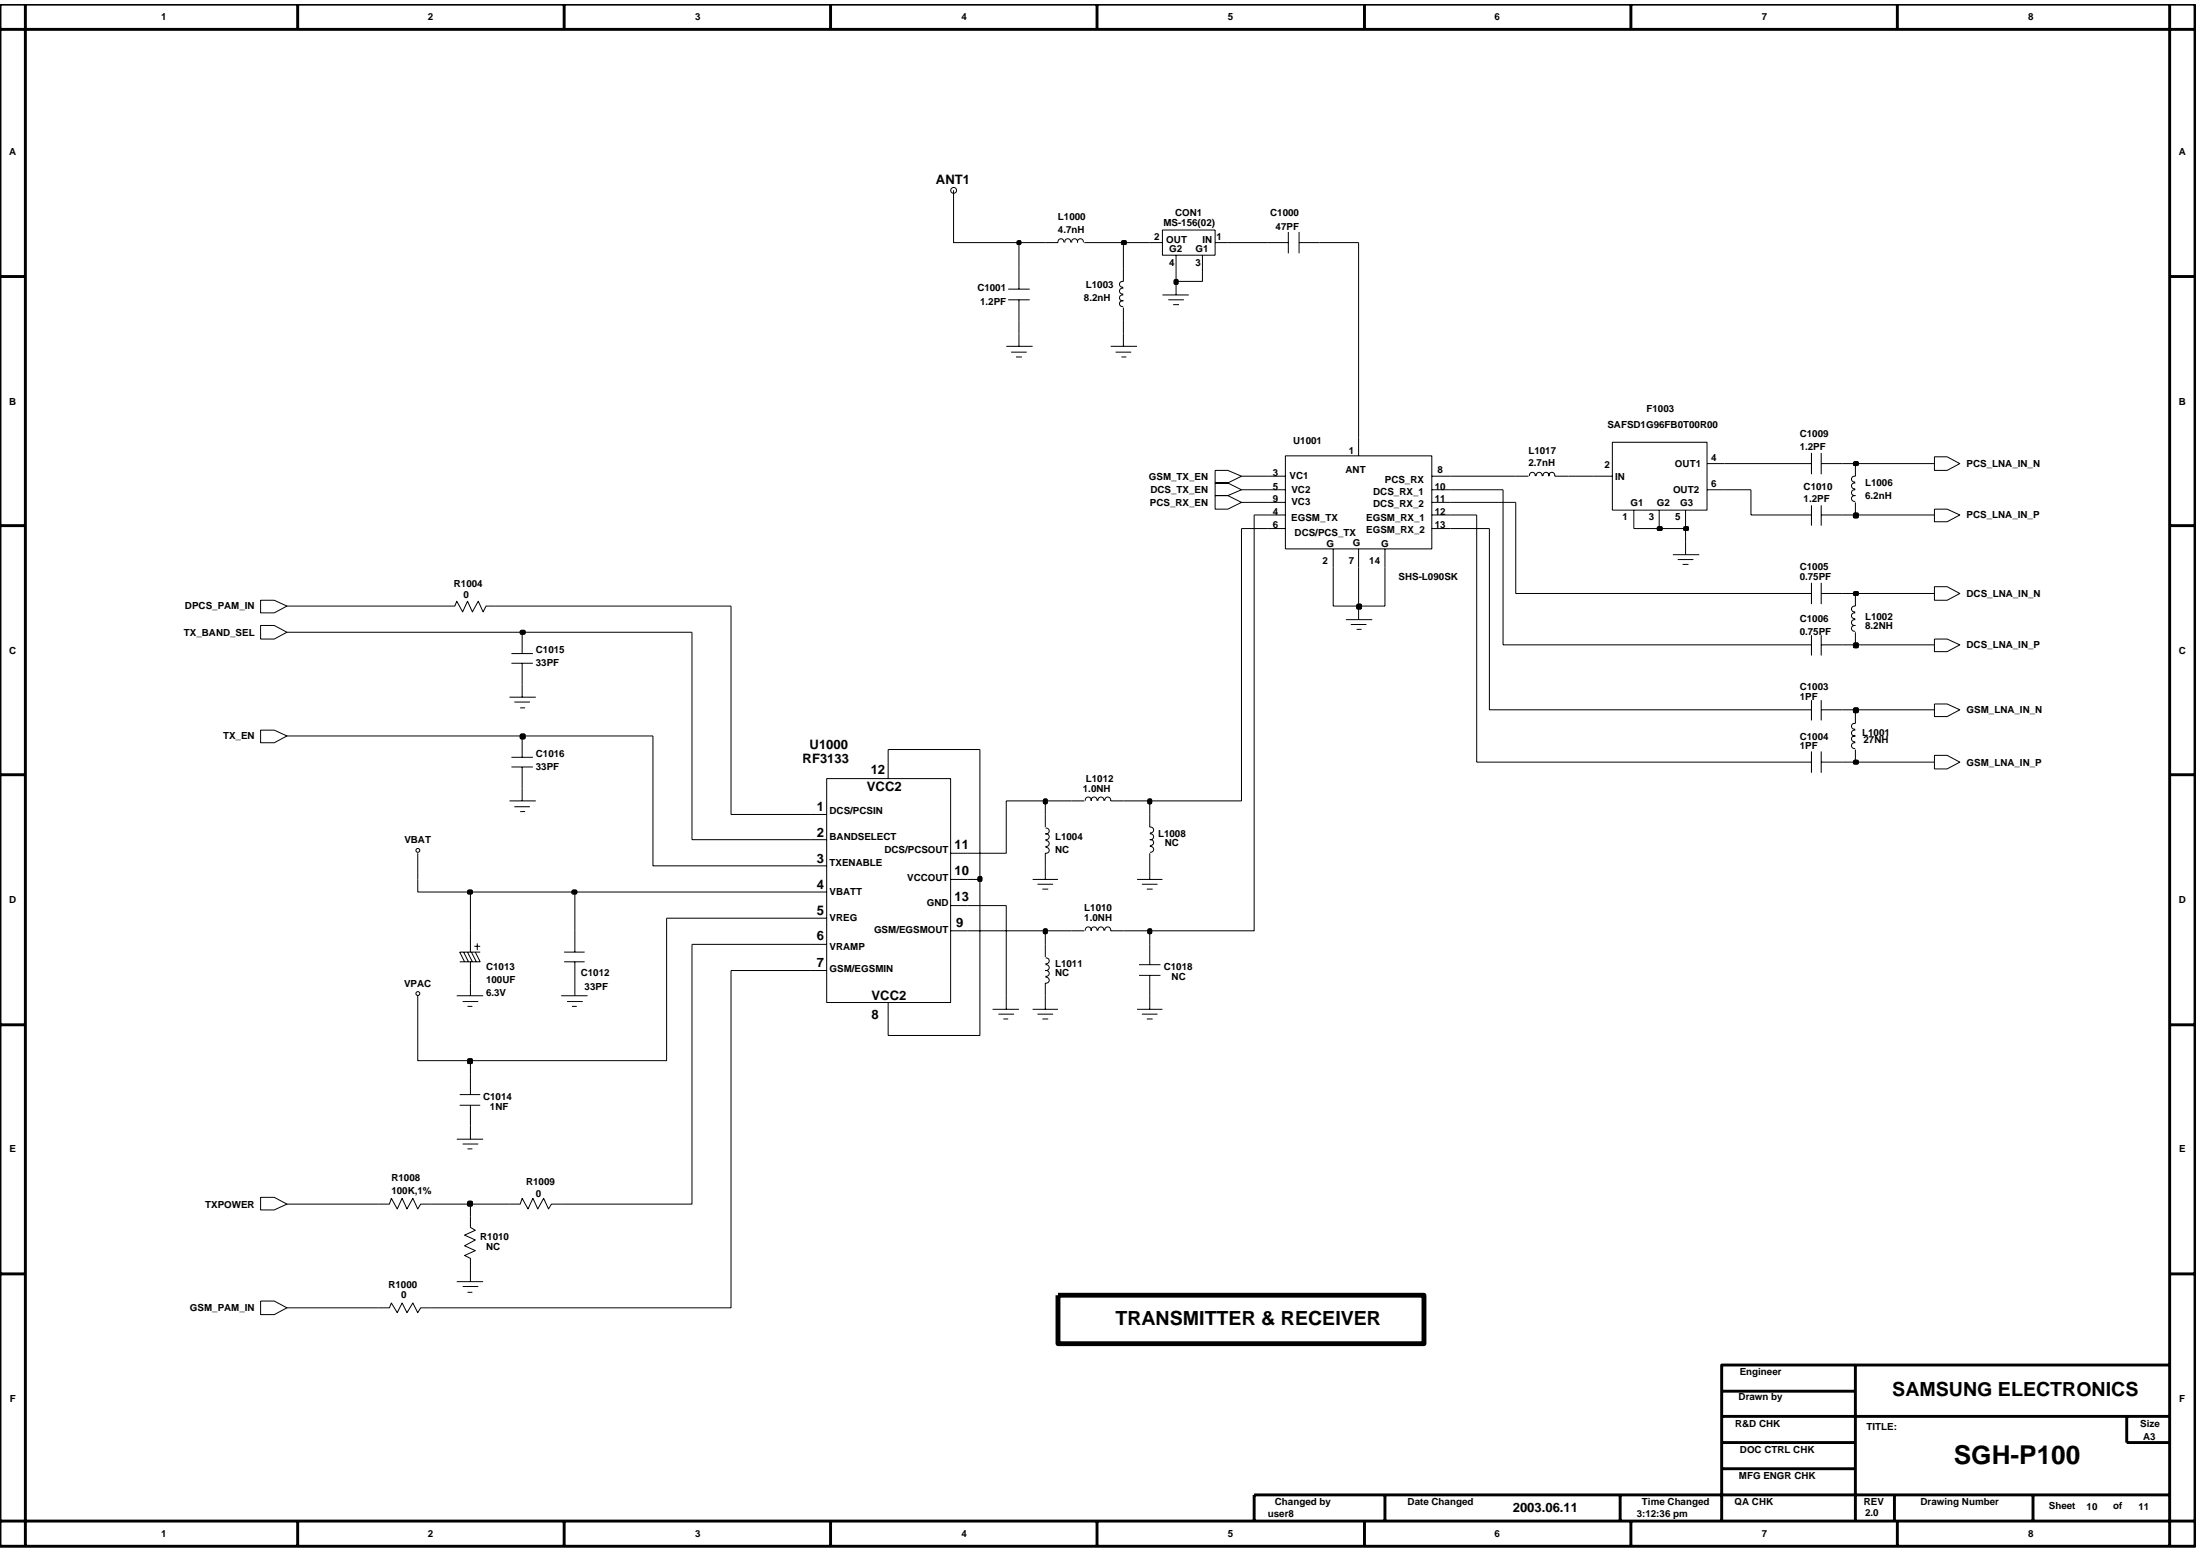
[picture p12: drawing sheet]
<svg xmlns="http://www.w3.org/2000/svg" width="192mm" height="135mm" viewBox="0 0 192 135" stroke-linecap="round" stroke-linejoin="round" font-family="sans-serif">
<g fill="none" stroke="#000" stroke-width=".09">
<path d="M87.8 30.2h2.3M87.9 25.2h1.9M87.9 26.2h1.9M88.2 30.7h1.4M88.6 31.1h.5M88.9 23.4v1.8M88.9 26.2v1.7M88.9 29.1v1.1M91.2 21.2h1.1M92.8 21.1l-.1-.2-.2-.1-.1 .1-.1 .3M93.4 21.1l-.1-.2-.2-.1-.1 .1-.1 .3M94 21.2l-.1-.3-.2-.1-.1 .1-.1 .3"/>
<path d="M94.5 21.1l-.1-.2-.2-.1-.1 .1-.1 .3M94.6 21.2h1.1M96.9 30.2h2.3M97.3 30.7h1.4M97.8 31.1h.5M98 26.2l-.3 .1v.2v.2h.3M98 25.1l-.3 .1v.2v.2h.3M98 25.7l-.3 .1v.2v.2h.3M98 24.6h-.3v.2v.2h.3M98 23.4v1.1M98 26.8v1.1M98 29.1v1.1"/>
<path d="M100.3 21.2h1.1M101.4 20.1h4.6v2.2h-4.6zM101.4 25.7h2.3M101.9 26.2h1.4M102.3 26.6h.5M102.6 22.3v1.1M102.6 24.5v1.2M104.9 22.3v1.2M106 21.2h1.1M110.6 21.2h1.8M112.1 39.8h12.8v8.1h-12.8zM112.4 20.2v1.9"/>
<path d="M113.3 21.2h1.8M113.3 20.2v1.9M118.5 38.2v1.6M140.6 38.6h8.3v5.9h-8.3zM158 39.5v1.9M158.9 39.5v1.9M168.7 39.8h1.2l1.1 .6-1.1 .6h-1.2zM22.7 52.4h1.2l1.1 .5-1.1 .6h-1.2zM22.7 54.6h1.2l1.1 .5-1.1 .6h-1.2zM38.7 52.9h1l.1-.5 .6 1 .4-1 .4 1 .5-1 .4 1 .3-.5h.9M44.6 57.9h1.9M44.6 57h1.9"/>
<path d="M45.5 55.1v1.9M45.5 57.9v2.9M106 41h1.1l1.2 .5-1.2 .6h-1.1zM106 42.1h1.1l1.2 .6-1.2 .5h-1.1zM106 43.2h1.1l1.2 .6-1.2 .6h-1.1zM110.6 44.9h1.5M110.6 41.5h1.5M110.6 42.7h1.5M110.6 43.8h1.5M110.6 46.1h1.5M116.3 47.9v1.6M117.4 54.1h2.3"/>
<path d="M117.8 54.5h1.4M118.3 54.9h.5M118.5 47.9v1.6M118.5 52.9v1.2M120.8 47.9v1.6M124.9 44.9h1.6M124.9 41.5h1.6M124.9 42.7h1.6M124.9 43.8h1.6M124.9 46.1h1.6M132.2 41.5h1.1M133.4 41.5l.1-.2 .2-.1 .1 .1 .1 .2"/>
<path d="M134 41.5l.1-.2 .2-.1 .1 .1 .1 .2M134.6 41.5l.1-.2 .2-.1 .1 .1 .1 .2M135.6 41.5v-.2l-.2-.1-.2 .1-.1 .2M135.6 41.5h1.2M139 41.5h1.6M142.5 44.5v1.6M144.7 44.5v1.6M145.9 48.4h2.3M146.4 48.8h1.3M146.8 49.2h.5M147 44.5v1.6M147 47.2v1.2"/>
<path d="M148.9 40.4h1.5M148.9 42.7h1.5M156.1 44.9h1.9M156.1 40.4h1.9M156.1 51.8h1.9M156.1 56.2h1.9M158 44.1v1.7M158 50.8v1.9M158 55.4v1.8M158.9 44.1v1.7M158.9 50.8v1.9M158.9 55.4v1.8"/>
<path d="M158.9 44.9h1.8M158.9 40.4h1.8M158.9 51.8h1.8M158.9 56.2h1.8M161.8 54.6h-.2l-.1 .2 .1 .2 .2 .1M161.8 53.5h-.2l-.1 .2 .1 .2 .2 .1M161.8 54.1h-.2l-.1 .2 .1 .2h.2M161.8 52.9h-.2l-.1 .2 .1 .2 .2 .1M161.8 43.2l-.2 .1-.1 .2 .1 .2h.2M161.8 42.1l-.2 .1-.1 .2 .1 .2h.2M161.8 42.7l-.2 .1-.1 .2 .1 .2h.2M161.8 40.4v1.2h-.2l-.1 .2 .1 .2h.2"/>
<path d="M161.8 43.8v1.1M161.8 51.8v1.1M161.8 55.1v1.1M168.7 55.7h1.2l1.1 .5-1.1 .6h-1.2zM168.7 51.2h1.2l1.1 .6-1.1 .6h-1.2zM168.7 44.4h1.2l1.1 .5-1.1 .6h-1.2zM22.7 63.7h1.2l1.1 .5-1.1 .6h-1.2zM36.4 74.4v2.3M44.4 69.9h2.3M44.4 60.8h2.3M44.6 66.9h1.9M44.6 66.1h1.9"/>
<path d="M44.9 70.4h1.3M44.9 61.2h1.3M45.4 70.8h.4M45.4 61.7h.4M45.5 64.2v1.9M45.5 66.9v3M70.7 77.8h1.4M70.7 75.5h1.4M70.7 73.2h1.4M70.7 71h1.4M72.1 67.9h10.8v19.5h-10.8zM77.5 66.5v1.4"/>
<path d="M82.9 76.7h1.5M82.9 74.4h1.5M82.9 79h1.5M90.1 76.7h2.2M90.5 77.1h1.4M90.9 77.6h.5M91.2 71v1.1M91.2 74.4v2.3M91.2 72.7l.2 .1 .1 .2-.1 .2h-.2M91.2 72.2l.2 .1 .1 .2-.1 .2h-.2M91.2 73.3l.2 .1 .1 .2-.1 .2h-.2M91.2 73.9l.2 .1 .1 .2-.1 .2h-.2"/>
<path d="M93.5 69.9h1.1M94.7 69.8v-.2l.2-.1 .2 .1 .1 .3M95.7 69.9l-.1-.3-.2-.1-.1 .1-.1 .3M95.8 69.8l.1-.2 .1-.1 .2 .1 .1 .3M96.4 69.8l.1-.2 .1-.1 .2 .1 .1 .3M96.9 69.9h1.1M99.2 76.7h2.2M99.6 77.1h1.4M100 77.6h.5M100.3 71v1.2h.3v.2v.2h-.3M100.3 74.4v2.3M100.3 73.8l.3 .1v.2v.2h-.3"/>
<path d="M100.3 72.7l.3 .1v.2v.2h-.3M100.3 73.3h.3v.2v.2h-.3M156.1 61.9h1.9M156.1 66.5h1.9M158 61.1v1.7M158 65.5v1.9M158.9 61.9h1.8M158.9 61.1v1.7M158.9 65.5v1.9M158.9 66.5h1.8M161.8 64.8l-.2 .1-.1 .1 .1 .2 .2 .1M161.8 63.7l-.2 .1-.1 .1 .1 .2 .2 .1"/>
<path d="M161.8 64.2l-.2 .1-.1 .1 .1 .2 .2 .1M161.8 63.1l-.2 .1-.1 .2 .1 .1 .2 .1M161.8 61.9v1.2M161.8 65.4v1.1M168.7 65.9h1.2l1.1 .6-1.1 .6h-1.2zM168.7 61.4h1.2l1.1 .5-1.1 .6h-1.2zM36.4 86.9v2.2M39.8 99.4h2.3M39.8 86.9h2.3M40.1 96.4h1.8M40.1 95.5h1.8M40.4 99.8h1.3"/>
<path d="M40.4 87.4h1.3M40.4 83l.5 .9M40.8 87.8h.4M40.8 83l.4 .9M41 81.2v1.8M41 83.9v3M41 93.7v1.8M41 96.4v3M41.1 83l.4 .9M41.4 82.5h.5M41.5 83l.4 .9h-1.8M41.6 82.3v.6"/>
<path d="M41.9 83h-1.8l.4 .9M49 86.9h2.3M49.2 83.9h1.8M49.2 83h1.8M49.5 87.4h1.3M49.9 87.8h.4M50.1 81.2v1.8M50.1 83.9v3M63.8 84.7v29.4h-27.1l-.3 .4-.4-.8-.5 .8-.4-.8-.4 .8-.6-.8-.1 .4h-9M70.7 84.7h1.4M70.7 82.4h1.4M70.7 80.1h1.4"/>
<path d="M77.5 87.4v1.7M82.9 81.2h1.5M86.6 88h2.3M87.1 88.5h1.4M87.5 88.9h.4M87.8 86.9v1.1M90.1 88h2.2M90.5 88.5h1.4M90.9 88.9h.5M91.2 82.4v1.1M91.2 85.8v2.2M91.2 84.7h.2l.1 .2-.1 .2-.2 .1"/>
<path d="M91.2 83.6h.2l.1 .2-.1 .2-.2 .1M91.2 84.2h.2l.1 .2-.1 .2h-.2M91.2 85.3h.2l.1 .2-.1 .2h-.2M93.5 81.2h1.1M94.7 81.2v-.3h.2h.2l.1 .3M95.7 81.2l-.1-.3h-.2h-.1l-.1 .3M95.8 81.2l.1-.3h.1h.2l.1 .3M96.4 81.2l.1-.3h.1h.2l.1 .3M96.9 81.2h1.1M99.2 88h2.2M99.4 84.1h1.8M99.4 85.1h1.8"/>
<path d="M99.6 88.5h1.4M100 88.9h.5M100.3 82.4v1.7M100.3 85.1v2.9M22.7 113.5h1.2l1.1 .6-1.1 .6h-1.2zM22.7 104.4h1.2l1.1 .6-1.1 .5h-1.2zM25 105h9l.1-.5 .6 1 .4-1 .4 1 .5-1 .4 1 .3-.5h4.3v2.1l.5 .2-1 .4 1 .5-1 .5 1 .4-1 .4 .5 .3v2M39.8 111.8h2.3M40.4 112.2h1.3M40.8 100.2h.4M40.8 112.7h.4M44.4 105h1l.1-.5 .6 1 .4-1 .4 1 .5-1 .4 1 .3-.5h.9"/>
<circle cx="83.2" cy="16.6" r=".25"/>
<circle cx="36.5" cy="74.2" r=".17"/>
<circle cx="36.5" cy="86.7" r=".17"/>
</g>
<path d="M40.9 104.9h.2v.2h-.2z" fill-rule="evenodd" fill="#c2c2c2" stroke="#000" stroke-width=".25"/>
<path d="M40.9 104.9h.2v.2h-.2z" fill="none" stroke="#000" stroke-width=".25"/>
<path d="M36.4 89.1v3.4h4.6v1.2M60.4 82.4v22.6h-11.4M41 105h3.4" fill="none" stroke="#000" stroke-width=".09"/>
<path d="M40.9 92.4h.2v.3h-.2z" fill-rule="evenodd" fill="#c2c2c2" stroke="#000" stroke-width=".25"/>
<path d="M40.9 92.4h.2v.3h-.2z" fill="none" stroke="#000" stroke-width=".25"/>
<path d="M41 77.8v3.4M50.1 77.8v3.4M85.5 76.7v13.6h-8v-1.2M87.8 79v7.9M58.2 80.1v12.4h-17.2M60.4 82.4h10.3M63.8 84.7h6.9M84.4 81.2h6.8v1.2M100.3 81.2v1.2" fill="none" stroke="#000" stroke-width=".09"/>
<path d="M91.1 81.1h.2v.3h-.2z" fill-rule="evenodd" fill="#c2c2c2" stroke="#000" stroke-width=".25"/>
<path d="M91.1 81.1h.2v.3h-.2z" fill="none" stroke="#000" stroke-width=".25"/>
<path d="M91.2 81.2h2.3M98 81.2h2.3" fill="none" stroke="#000" stroke-width=".09"/>
<path d="M100.2 81.1h.2v.3h-.2z" fill-rule="evenodd" fill="#c2c2c2" stroke="#000" stroke-width=".25"/>
<path d="M100.2 81.1h.2v.3h-.2z" fill="none" stroke="#000" stroke-width=".25"/>
<path d="M109.4 44.9v36.3h-9.1M36.4 76.7v1.1h4.6M84.4 79h3.4M58.2 80.1h12.5" fill="none" stroke="#000" stroke-width=".09"/>
<path d="M40.9 77.7h.2v.2h-.2z" fill-rule="evenodd" fill="#c2c2c2" stroke="#000" stroke-width=".25"/>
<path d="M40.9 77.7h.2v.2h-.2z" fill="none" stroke="#000" stroke-width=".25"/>
<path d="M41 77.8h9.1" fill="none" stroke="#000" stroke-width=".09"/>
<path d="M50 77.7h.2v.2h-.2z" fill-rule="evenodd" fill="#c2c2c2" stroke="#000" stroke-width=".25"/>
<path d="M50 77.7h.2v.2h-.2z" fill="none" stroke="#000" stroke-width=".25"/>
<path d="M50.1 77.8h20.6M84.4 76.7h1.1" fill="none" stroke="#000" stroke-width=".09"/>
<path d="M85.4 76.5h.2v.3h-.2z" fill-rule="evenodd" fill="#c2c2c2" stroke="#000" stroke-width=".25"/>
<path d="M85.4 76.5h.2v.3h-.2z" fill="none" stroke="#000" stroke-width=".25"/>
<path d="M60.4 55.1v18.1h10.3M63.8 52.9v18.1h6.9M57 64.2v11.3h13.7M85.5 65.4v11.3M91.2 71v-1.1h-3.4v4.5h-3.4M100.3 69.9v1.1" fill="none" stroke="#000" stroke-width=".09"/>
<path d="M91.1 69.8h.2v.2h-.2z" fill-rule="evenodd" fill="#c2c2c2" stroke="#000" stroke-width=".25"/>
<path d="M91.1 69.8h.2v.2h-.2z" fill="none" stroke="#000" stroke-width=".25"/>
<path d="M91.2 69.9h2.3M98 69.9h2.3" fill="none" stroke="#000" stroke-width=".09"/>
<path d="M100.2 69.8h.2v.2h-.2z" fill-rule="evenodd" fill="#c2c2c2" stroke="#000" stroke-width=".25"/>
<path d="M100.2 69.8h.2v.2h-.2z" fill="none" stroke="#000" stroke-width=".25"/>
<path d="M108.3 46.1v23.8h-8M128.8 44.9v21.6h27.3M77.5 65.4v1.1M160.7 66.5h1.1" fill="none" stroke="#000" stroke-width=".09"/>
<path d="M161.8 66.4h.2v.2h-.2z" fill-rule="evenodd" fill="#c2c2c2" stroke="#000" stroke-width=".25"/>
<path d="M161.8 66.4h.2v.2h-.2z" fill="none" stroke="#000" stroke-width=".25"/>
<path d="M25 64.2h20.5M77.5 65.4h8M161.8 66.5h6.9" fill="none" stroke="#000" stroke-width=".09"/>
<path d="M45.5 64.1h.2v.3h-.2z" fill-rule="evenodd" fill="#c2c2c2" stroke="#000" stroke-width=".25"/>
<path d="M45.5 64.1h.2v.3h-.2z" fill="none" stroke="#000" stroke-width=".25"/>
<path d="M129.9 46.1v15.8h26.2M45.5 64.2h11.5M160.7 61.9h1.1" fill="none" stroke="#000" stroke-width=".09"/>
<path d="M161.8 61.8h.2v.3h-.2z" fill-rule="evenodd" fill="#c2c2c2" stroke="#000" stroke-width=".25"/>
<path d="M161.8 61.8h.2v.3h-.2z" fill="none" stroke="#000" stroke-width=".25"/>
<path d="M131.1 42.7v13.5h25M160.7 56.2h1.1M161.8 61.9h6.9" fill="none" stroke="#000" stroke-width=".09"/>
<path d="M161.8 56.2h.2v.2h-.2z" fill-rule="evenodd" fill="#c2c2c2" stroke="#000" stroke-width=".25"/>
<path d="M161.8 56.2h.2v.2h-.2z" fill="none" stroke="#000" stroke-width=".25"/>
<path d="M25 55.1h20.5M161.8 56.2h6.9" fill="none" stroke="#000" stroke-width=".09"/>
<path d="M45.5 55.1h.2v.1h-.2z" fill-rule="evenodd" fill="#c2c2c2" stroke="#000" stroke-width=".25"/>
<path d="M45.5 55.1h.2v.1h-.2z" fill="none" stroke="#000" stroke-width=".25"/>
<path d="M25 52.9h13.7M43.3 52.9h20.5M45.5 55.1h14.9M116.3 49.5v3.4h2.2" fill="none" stroke="#000" stroke-width=".09"/>
<path d="M118.4 52.8h.3v.2h-.3z" fill-rule="evenodd" fill="#c2c2c2" stroke="#000" stroke-width=".25"/>
<path d="M118.4 52.8h.3v.2h-.3z" fill="none" stroke="#000" stroke-width=".25"/>
<path d="M118.5 49.5v3.4h2.3v-3.4M132.2 43.8v8h23.9M160.7 51.8h1.1" fill="none" stroke="#000" stroke-width=".09"/>
<path d="M161.8 51.7h.2v.2h-.2z" fill-rule="evenodd" fill="#c2c2c2" stroke="#000" stroke-width=".25"/>
<path d="M161.8 51.7h.2v.2h-.2z" fill="none" stroke="#000" stroke-width=".25"/>
<path d="M108.3 46.1h2.3M126.5 46.1h3.4M142.5 46.1h2.2M147 46.1v1.1M161.8 51.8h6.9" fill="none" stroke="#000" stroke-width=".09"/>
<path d="M144.7 46h.2v.2h-.2z" fill-rule="evenodd" fill="#c2c2c2" stroke="#000" stroke-width=".25"/>
<path d="M144.7 46h.2v.2h-.2z" fill="none" stroke="#000" stroke-width=".25"/>
<path d="M144.7 46.1h2.3" fill="none" stroke="#000" stroke-width=".09"/>
<path d="M147 46h.2v.2h-.2z" fill-rule="evenodd" fill="#c2c2c2" stroke="#000" stroke-width=".25"/>
<path d="M147 46h.2v.2h-.2z" fill="none" stroke="#000" stroke-width=".25"/>
<path d="M109.4 44.9h1.2M126.5 44.9h2.3M152.7 42.7v2.2h3.4M160.7 44.9h1.1" fill="none" stroke="#000" stroke-width=".09"/>
<path d="M161.8 44.8h.2v.3h-.2z" fill-rule="evenodd" fill="#c2c2c2" stroke="#000" stroke-width=".25"/>
<path d="M161.8 44.8h.2v.3h-.2z" fill="none" stroke="#000" stroke-width=".25"/>
<path d="M108.3 43.8h2.3M108.3 42.7h2.3M108.3 41.5h2.3M126.5 43.8h5.7M126.5 42.7h4.6M126.5 41.5h5.7M136.8 41.5h2.2M150.4 42.7h2.3M150.4 40.4h5.7M160.7 40.4h1.1M161.8 44.9h6.9" fill="none" stroke="#000" stroke-width=".09"/>
<path d="M161.8 40.4h.2v.1h-.2z" fill-rule="evenodd" fill="#c2c2c2" stroke="#000" stroke-width=".25"/>
<path d="M161.8 40.4h.2v.1h-.2z" fill="none" stroke="#000" stroke-width=".25"/>
<path d="M88.9 27.9v1.2M98 27.9v1.2M118.5 21.2v17M161.8 40.4h6.9" fill="none" stroke="#000" stroke-width=".09"/>
<path d="M102.5 24.5h.2v.2h-.2z" fill-rule="evenodd" fill="#c2c2c2" stroke="#000" stroke-width=".25"/>
<path d="M102.5 24.5h.2v.2h-.2z" fill="none" stroke="#000" stroke-width=".25"/>
<path d="M83.2 16.6v4.6h5.7v2.2M98 21.2v2.2M102.6 23.4v1.1h2.3v-1.1" fill="none" stroke="#000" stroke-width=".09"/>
<path d="M88.8 21.1h.2v.1h-.2z" fill-rule="evenodd" fill="#c2c2c2" stroke="#000" stroke-width=".25"/>
<path d="M88.8 21.1h.2v.1h-.2z" fill="none" stroke="#000" stroke-width=".25"/>
<path d="M88.9 21.2h2.3M95.7 21.2h2.3" fill="none" stroke="#000" stroke-width=".09"/>
<path d="M97.9 21.1h.3v.1h-.3z" fill-rule="evenodd" fill="#c2c2c2" stroke="#000" stroke-width=".25"/>
<g fill="none" stroke="#000" stroke-width=".25">
<path d="M0 .4h191.5v134.5h-191.5zM0 2.6h191.5M2.2 .4v134.5M26 .4v2.2M49.2 .4v2.2M72.5 .4v2.2M95.7 .4v2.2M119 .4v2.2M142.3 .4v2.2M165.5 .4v2.2M189.3 .4v134.5M0 24.1h2.2"/>
<path d="M97.9 21.1h.3v.1h-.3zM189.3 24.1h2.2M0 45.8h2.2M189.3 45.8h2.2M0 67.6h2.2M189.3 67.6h2.2M0 89.4h2.2M189.3 89.4h2.2M0 111.1h2.2M161.8 119.1v13.6M189.3 119.1h-39.1v13.6M189.3 111.1h2.2"/>
<path d="M0 132.7h191.5M26 132.7v2.2M49.2 132.7v2.2M72.5 132.7v2.2M95.7 132.7v2.2M119 132.7v2.2M120.8 130.4v2.3M141.3 130.4v2.3M142.3 132.7v2.2M150.2 121.3h11.6M150.2 123.5h39.1M150.2 125.8h11.6"/>
<path d="M150.2 128.1h11.6M165.3 130.4v2.3M165.5 132.7v2.2M177.3 130.4v2.3M185.5 123.5v2.3h3.8M189.3 130.4h-79.9v2.3"/>
</g>
<path d="M98 21.2h2.3M107.1 21.2h3.5M115.1 21.2h3.4" fill="none" stroke="#000" stroke-width=".09"/>
<path d="M92.3 113h31.9v4.2h-31.9z" fill="none" stroke="#000" stroke-width=".42"/>
<text font-size="2.3" x="170.4" y="127.7">SGH-P100</text>
<g font-size="1.7">
<text x="97.3" y="115.5">TRANSMITTER &amp; RECEIVER</text>
<text x="165.1" y="121.8">SAMSUNG ELECTRONICS</text>
</g>
<g font-size="1.1">
<text x="81.6" y="16.1">ANT1</text>
<text x="70.6" y="65.4">U1000</text>
<text x="70" y="66.6">RF3133</text>
<text x="71.3" y="70.7">1</text>
<text x="75.6" y="69">VCC2</text>
<text x="76" y="67.5">12</text>
<text x="71.3" y="75.3">3</text>
<text x="71.3" y="77.5">4</text>
<text x="71.3" y="73">2</text>
<text x="83.3" y="76.4">10</text>
<text x="83.3" y="74.1">11</text>
<text x="71.3" y="82">6</text>
<text x="71.3" y="79.8">5</text>
<text x="83.3" y="78.6">13</text>
<text x="83.4" y="80.8">9</text>
<text x="71.3" y="84.3">7</text>
<text x="76" y="88.9">8</text>
<text x="76" y="87.2">VCC2</text>
<text x="132" y="131.9">2003.06.11</text>
</g>
<g font-size=".8">
<text x="14.1" y="1.8">1</text>
<text x="37.3" y="1.8">2</text>
<text x="60.6" y="1.8">3</text>
<text x="83.9" y="1.8">4</text>
<text x="107.1" y="1.8">5</text>
<text x="130.4" y="1.8">6</text>
<text x="153.7" y="1.8">7</text>
<text x="176.9" y="1.8">8</text>
<text x=".8" y="13.5">A</text>
<text x="190.1" y="13.5">A</text>
<text x="92.3" y="20.3">4.7nH</text>
<text x="92.3" y="19.2">L1000</text>
<text x="100.7" y="20.9">2</text>
<text x="101.5" y="19.7">MS-156(02)</text>
<text x="101.7" y="21.2">OUT</text>
<text x="102" y="23.2">4</text>
<text x="102" y="22">G2</text>
<text x="102.5" y="18.9">CON1</text>
<text x="104.3" y="22">G1</text>
<text x="104.3" y="23.2">3</text>
<text x="104.9" y="21.2">IN</text>
<text x="106.1" y="20.9">1</text>
<text x="110.8" y="18.9">C1000</text>
<text x="111.3" y="20.1">47PF</text>
<text x="85.3" y="25.4">C1001</text>
<text x="85.5" y="26.6">1.2PF</text>
<text x="94.6" y="26.2">8.2nH</text>
<text x="94.7" y="25.1">L1003</text>
<text x=".8" y="35.3">B</text>
<text x="143.6" y="35.9">F1003</text>
<text x="190.1" y="35.3">B</text>
<text x="100.2" y="41.8">GSM_TX_EN</text>
<text x="111" y="41.5">3</text>
<text x="112.5" y="41.8">VC1</text>
<text x="112.8" y="38.7">U1001</text>
<text x="117.4" y="41.3">ANT</text>
<text x="117.7" y="39.6">1</text>
<text x="125.4" y="41.3">8</text>
<text x="133.3" y="40.7">2.7nH</text>
<text x="133.3" y="39.6">L1017</text>
<text x="140" y="40.9">2</text>
<text x="140.2" y="37.3">SAFSD1G96FB0T00R00</text>
<text x="140.9" y="41.8">IN</text>
<text x="146.1" y="40.7">OUT1</text>
<text x="149.3" y="40.2">4</text>
<text x="157" y="39.2">1.2PF</text>
<text x="157" y="38.1">C1009</text>
<text x="171.5" y="40.7">PCS_LNA_IN_N</text>
<text x="100.3" y="44.1">PCS_RX_EN</text>
<text x="100.4" y="43">DCS_TX_EN</text>
<text x="111" y="42.7">5</text>
<text x="111" y="43.8">9</text>
<text x="111" y="46.1">6</text>
<text x="111" y="44.9">4</text>
<text x="112.6" y="45.4">EGSM_TX</text>
<text x="112.7" y="43">VC2</text>
<text x="112.7" y="44.1">VC3</text>
<text x="112.9" y="46.8">DCS/PCS_TX</text>
<text x="115.7" y="47.7">G</text>
<text x="118" y="47.6">G</text>
<text x="119.2" y="45.4">EGSM_RX_1</text>
<text x="119.2" y="46.5">EGSM_RX_2</text>
<text x="119.8" y="43.1">DCS_RX_1</text>
<text x="119.8" y="44.2">DCS_RX_2</text>
<text x="120.5" y="47.7">G</text>
<text x="120.8" y="42.1">PCS_RX</text>
<text x="125.2" y="44.9">12</text>
<text x="125.2" y="46.1">13</text>
<text x="125.2" y="42.7">10</text>
<text x="125.2" y="43.8">11</text>
<text x="141.5" y="45.3">1</text>
<text x="142.2" y="44.1">G1</text>
<text x="143.8" y="45.3">3</text>
<text x="144.5" y="44.1">G2</text>
<text x="145.9" y="43">OUT2</text>
<text x="146.1" y="45.3">5</text>
<text x="146.6" y="44.1">G3</text>
<text x="149.3" y="42.5">6</text>
<text x="157.3" y="42.7">C1010</text>
<text x="157.3" y="43.8">1.2PF</text>
<text x="162.7" y="43.6">6.2nH</text>
<text x="162.7" y="42.4">L1006</text>
<text x="171.5" y="45.2">PCS_LNA_IN_P</text>
<text x="16.1" y="53.2">DPCS_PAM_IN</text>
<text x="39.6" y="51.2">R1004</text>
<text x="40.4" y="52.2">0</text>
<text x="115.4" y="49.2">2</text>
<text x="117.7" y="49.2">7</text>
<text x="119.4" y="49.2">14</text>
<text x="122" y="50.6">SHS-L090SK</text>
<text x="157" y="49.7">C1005</text>
<text x="157" y="50.6">0.75PF</text>
<text x="171.5" y="52.1">DCS_LNA_IN_N</text>
<text x=".8" y="57">C</text>
<text x="16" y="55.4">TX_BAND_SEL</text>
<text x="46.7" y="58.1">33PF</text>
<text x="46.7" y="57">C1015</text>
<text x="157" y="54.3">C1006</text>
<text x="157" y="55.4">0.75PF</text>
<text x="162.7" y="54">L1002</text>
<text x="162.7" y="54.9">8.2NH</text>
<text x="171.5" y="56.5">DCS_LNA_IN_P</text>
<text x="190.1" y="57">C</text>
<text x="19.5" y="64.5">TX_EN</text>
<text x="157" y="61.1">1PF</text>
<text x="157" y="60.2">C1003</text>
<text x="157" y="64.5">C1004</text>
<text x="157" y="65.4">1PF</text>
<text x="162.4" y="64.2">L1001</text>
<text x="162.6" y="64.8">27NH</text>
<text x="171.5" y="62.2">GSM_LNA_IN_N</text>
<text x="46.7" y="67.1">33PF</text>
<text x="46.7" y="66">C1016</text>
<text x="72.4" y="71">DCS/PCSIN</text>
<text x="94.5" y="69.1">1.0NH</text>
<text x="94.7" y="68.2">L1012</text>
<text x="171.5" y="66.8">GSM_LNA_IN_P</text>
<text x="35.3" y="73.5">VBAT</text>
<text x="72.4" y="75.5">TXENABLE</text>
<text x="72.4" y="73.2">BANDSELECT</text>
<text x="77.1" y="74.4">DCS/PCSOUT</text>
<text x="79.1" y="76.9">VCCOUT</text>
<text x="92" y="74.4">NC</text>
<text x="92" y="73.2">L1004</text>
<text x="101" y="73">L1008</text>
<text x="101.6" y="73.8">NC</text>
<text x=".8" y="78.8">D</text>
<text x="72.4" y="82.9">VRAMP</text>
<text x="72.4" y="80.3">VREG</text>
<text x="72.4" y="78.1">VBATT</text>
<text x="76.2" y="81.4">GSM/EGSMOUT</text>
<text x="80.9" y="79.1">GND</text>
<text x="94.6" y="79.5">L1010</text>
<text x="94.6" y="80.3">1.0NH</text>
<text x="190.1" y="78.8">D</text>
<text x="35.3" y="86">VPAC</text>
<text x="42.4" y="86.8">6.3V</text>
<text x="42.4" y="85.7">100UF</text>
<text x="42.4" y="84.6">C1013</text>
<text x="50.7" y="85.2">C1012</text>
<text x="51" y="86.3">33PF</text>
<text x="72.4" y="84.8">GSM/EGSMIN</text>
<text x="92" y="85.2">NC</text>
<text x="92" y="84.3">L1011</text>
<text x="101.5" y="84.6">C1018</text>
<text x="102.2" y="85.5">NC</text>
<text x="42.1" y="96">C1014</text>
<text x=".8" y="100.5">E</text>
<text x="42.7" y="96.8">1NF</text>
<text x="190.1" y="100.5">E</text>
<text x="17.9" y="105.3">TXPOWER</text>
<text x="34.1" y="103">R1008</text>
<text x="34.1" y="104.2">100K,1%</text>
<text x="45.9" y="103.3">R1009</text>
<text x="46.7" y="104.4">0</text>
<text x="33.9" y="112.4">R1000</text>
<text x="35" y="113.2">0</text>
<text x="41.9" y="108.2">R1010</text>
<text x="42.4" y="109">NC</text>
<text x="16.6" y="114.4">GSM_PAM_IN</text>
<text x="151.8" y="120">Engineer</text>
<text x=".8" y="122.3">F</text>
<text x="151.4" y="124.4">R&amp;D CHK</text>
<text x="151.7" y="122.2">Drawn by</text>
<text x="162.8" y="124.8">TITLE:</text>
<text x="186.7" y="124.4">Size</text>
<text x="187" y="125.6">A3</text>
<text x="190.1" y="122.3">F</text>
<text x="111.2" y="131.3">Changed by</text>
<text x="122.8" y="131.3">Date Changed</text>
<text x="143.2" y="131.3">Time Changed</text>
<text x="151.3" y="131.3">QA CHK</text>
<text x="151.7" y="129">MFG ENGR CHK</text>
<text x="151.8" y="126.7">DOC CTRL CHK</text>
<text x="162.6" y="131.3">REV</text>
<text x="167.5" y="131.3">Drawing Number</text>
<text x="178.7" y="131.6">Sheet</text>
<text x="182" y="131.7">10</text>
<text x="184.3" y="131.6">of</text>
<text x="186.5" y="131.7">11</text>
<text x="14.1" y="134.1">1</text>
<text x="37.3" y="134.1">2</text>
<text x="60.6" y="134.1">3</text>
<text x="83.9" y="134.1">4</text>
<text x="107.1" y="134.1">5</text>
<text x="110.6" y="132.3">user8</text>
<text x="130.4" y="134.1">6</text>
<text x="142.8" y="132.3">3:12:36 pm</text>
<text x="153.7" y="134.1">7</text>
<text x="162.7" y="132.2">2.0</text>
<text x="176.9" y="134.1">8</text>
</g>
</svg>
